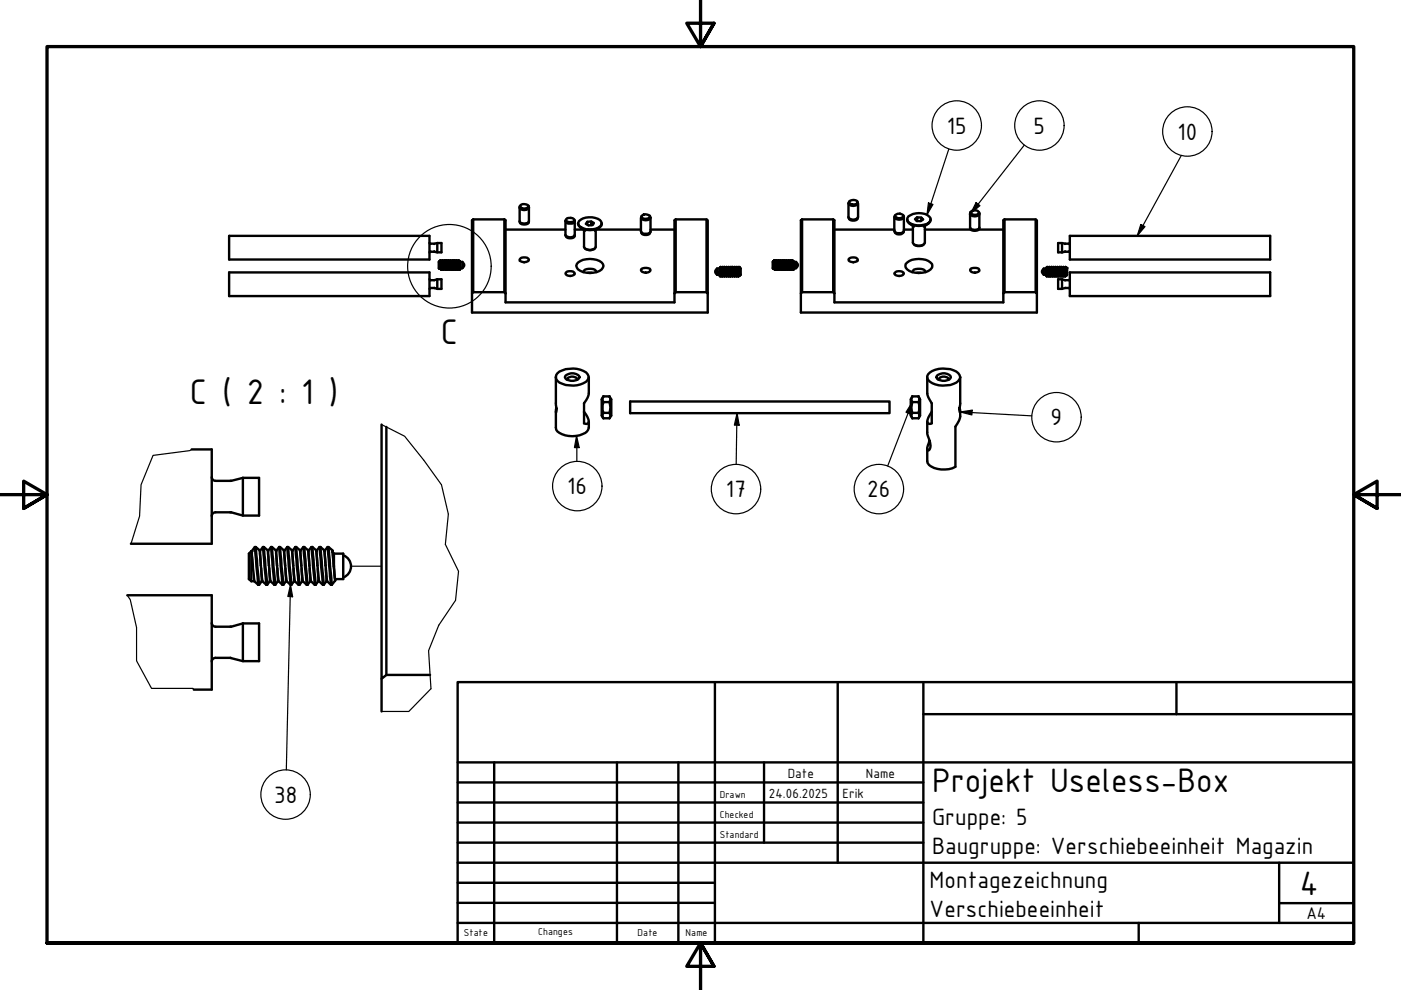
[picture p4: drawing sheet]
<svg xmlns="http://www.w3.org/2000/svg" width="297mm" height="210mm" viewBox="0 0 297 210" stroke-linecap="round" stroke-linejoin="round" font-family="sans-serif">
<!-- layer: Sichtbar (ISO) -->
<g fill="none" stroke="#000" stroke-width=".51">
<path d="M48.6 57.8h42.5v5h-42.5zM48.6 50h42.5v5h-42.5zM91.1 59.2l.1 .2h.9l.6-.2M91.1 51.5l.2 .2M91.3 53.3l-.2 .2M92 53.3h.1M92.1 59.4h-.1M92.1 51.7h-.1M92.7 59.2h.9v2h-.9l-.6-.1M92.7 51.5l-1.5 .2M92.7 51.5h.9v2l-2.4-.1M92.7 51.5v2"/>
<path d="M92.7 59.2v2M93.2 57h.1M93.2 55.4v1.6M93.2 55.4l-.2 .1v1.4l.2 .1M93.2 55.4h.1M93.2 55.4l.1 1.6M93.3 55.2l.2 2M93.3 55.2h.1M93.3 55.2l-.1 .2M93.3 57l.2 .2M93.4 55.2l.2 2M93.4 55.2l.2 .1"/>
<path d="M93.5 57.2h.1M93.6 55.4l.1 .8M93.7 56.2v.8M93.7 56.4v.6M93.7 57l-.1 .2M93.7 57l.3 .2M93.8 55.2l.2 2M93.8 55.2h.1M93.8 55.2l-.2 .2M93.9 55.2l.1 2M93.9 55.2l.1 .1M94 57.2h.1"/>
<path d="M94 55.4l.1 .8M94.1 56.4l.1 .6M94.1 56.2l.1 .8M94.2 57l.2 .2 .2-.2M94.2 57l-.2 .2M94.2 55.2l.2 2-.1-2M94.2 55.2h.1M94.2 55.2l-.2 .2M94.3 55.2l.2 .1M94.5 55.4l.1 .8M94.6 56.4v.6M94.6 56.2v.8"/>
<path d="M94.6 55.2l.2 2M94.6 55.2h.1M94.6 55.2l-.1 .2M94.6 57l.2 .2M94.7 55.2l.2 2M94.7 55.2l.2 .1M94.8 57.2h.1M94.9 55.4l.1 .8M95 56.4v.6M95 56.2l.1 .8M95 57h.1M95 57l-.1 .2"/>
<path d="M95.1 55.2l.1 2M95.1 55.2h.1M95.1 55.2l-.2 .2M95.1 57l.1 .2M95.1 55.2l.2 2M95.1 55.2l.2 .1M95.2 57.2h.1M95.3 55.4l.1 .8M95.4 56.2v.8M95.4 56.4v.6M95.4 57l-.1 .2M95.4 57l.3 .2"/>
<path d="M95.5 55.2l.2 2M95.5 55.2h.1M95.5 55.2l-.2 .2M95.6 55.2l.2 2M95.6 55.2l.2 .1M95.7 57.2h.1M95.8 55.4v.8M95.8 56.4l.1 .6M95.8 56.2l.1 .8M95.9 57l-.1 .2M95.9 57l.2 .2M95.9 55.2l.2 2"/>
<path d="M95.9 55.2h.1M95.9 55.2l-.1 .2M96 55.2l.1 2M96 55.2l.2 .1M96.1 57.2h.1M96.2 55.4l.1 .8M96.3 56.4v.6M96.3 56.2v.8M96.3 55.2l.2 2M96.3 55.2h.1M96.3 57l-.2 .2M96.3 55.2l-.1 .2"/>
<path d="M96.3 57l.2 .2M96.4 55.2l.2 2M96.4 55.2l.2 .1M96.5 57.2h.1M96.6 55.4l.1 .8M96.7 56.4v.6M96.7 56.2l.1 .8M96.7 57h.1M96.7 57l-.1 .2M96.8 55.2l.2 2M96.8 55.2h.1M96.8 55.2l-.2 .2"/>
<path d="M96.8 57l.2 .2M96.8 55.2l.2 .1M97 57.2h.1M97 55.4l.1 .8M97.1 56.2l.1 .8M97.2 56.4v.6M97.2 57l-.2 .2M97.2 57l.2 .2M97.2 55.2l.2 2M97.2 55.2l.3 .1M97.2 55.2l-.2 .2M97.3 55.2l.2 2"/>
<path d="M97.4 57.2h.1M97.5 55.5v.7M97.5 55.5v-.2l.1 1.7v-.1M97.5 55.5h.1M97.5 56.2l.1 .7M97.5 55.5h.5v1.4h-.4M97.6 57l-.1 .2M98 55.6a.6 .6 0 0 1 .4 .6 .6 .6 0 0 1-.4 .6M100.3 46.5v15.4l-.2 .3v4.1h50v-4.1M100.3 46.5h6.6M100.3 46.5l-.2 .2v15.5M106.9 46.5v15.4l.3 .3"/>
<path d="M106.9 46.5l.3 .2v17.4h35.8v-17.4l.3-.2M107.2 48.7h12.7M110.2 47a1.09 1.09 0 0 0 1.8 .4l.1-.4M110.2 44v2.9a1.21 1.21 0 0 0 1.9 0v-2.9M110.2 43.7v.2a.72 .72 0 0 0 .9 .6 .83 .83 0 0 0 1-.6v-.2M110.3 54.8a1.34 1.34 0 0 1 1.8 .2 1.26 1.26 0 0 1-1.9 .3zM110.3 43.6a1.31 1.31 0 0 1 1.8 .1 1.08 1.08 0 0 1-1.9 .1zM119.9 49.9a1.07 1.07 0 0 0 1 .6 1.07 1.07 0 0 0 1-.6M119.9 46.9v2.9a1.21 1.21 0 0 0 2 0v-2.9M120 57.8a1.34 1.34 0 0 1 1.9 .1 1.13 1.13 0 0 1-2 0zM120 46.6v.4a1.38 1.38 0 0 0 1.9 0l-.1-.4M120.1 46.5a1.22 1.22 0 0 1 1.7 .1 1.14 1.14 0 0 1-1.8 0z"/>
<path d="M121.9 48.7h1.7M122.6 55.7a4.5 4.5 0 0 1 5 0 1 1 0 0 1 .3 1 1 1 0 0 1-.8 .7 4.7 4.7 0 0 1-4.5-.3 .89 .89 0 0 1 0-1.4zM122.6 47.3a1.8 1.8 0 0 0 1.8 1.4 3.4 3.4 0 0 0 3.1-.8l.1-.6M122.7 46.9a3.6 3.6 0 0 1 4.7 .1l.2 .3a2.18 2.18 0 0 1-2.6 1.3 2.51 2.51 0 0 1-2.4-1.1zM123.1 48.2l1 .7M123.7 57.7a1.7 1.7 0 0 1 2.4-.5l.3 .5M123.8 48.8v3.6a1.52 1.52 0 0 0 2.5 0v-3.6M124.1 52.7l.1 .1a1.57 1.57 0 0 0 1.8-.1M124.5 47l-.3 .5 .6 .3 .9-.1 .2-.4-.6-.3v.7M124.7 57.8h.8M125.3 47h-.8v.6M126.5 48.7h9.4"/>
<path d="M127.1 48.2l-1 .7M135.9 46.2v2.9a1.27 1.27 0 0 0 2 0v-2.9M136 49.2a1.06 1.06 0 0 0 .9 .6 1.06 1.06 0 0 0 1-.6M136 57l.7-.2a1.1 1.1 0 0 1 1.2 .4 1.19 1.19 0 0 1-2 0zM136 45.8v.3a1.13 1.13 0 0 0 1.9 0l-.1-.3M136.1 45.7a1.33 1.33 0 0 1 1.7 .1v.2a1.3 1.3 0 0 1-1.8 .1zM137.9 48.7h5.1M143.3 46.5h6.5M143.3 46.5v15.4M149.8 46.5l.3 .2v15.5l-.3-.3zM152 57a.6 .6 0 0 0-.4 .6 .6 .6 0 0 0 .4 .6M152.5 56.9h-.5v1.4h.5"/>
<path d="M152.8 56.6a2.03 2.03 0 0 0-.1 2M152.8 56.6l-.1 .6v1.4l.1-2M152.8 56.6h.1M152.8 56.6l.2 .2M153 56.9l-.1 1.5zM153 56.8v1.6M153 58.4l.1 .2M153 58.4l-.3 .2M153.1 58.6l.1-2v2M153.1 58.6h.1M153.2 56.6l-.2 .2M153.2 56.6l.2 .2"/>
<path d="M153.4 58.4l.1 .2M153.4 58.4l-.2 .2M153.4 56.9v1.5zM153.4 56.8v1.6M153.5 58.6h.1M153.6 56.6l-.1 2M153.6 56.6h.1M153.6 56.6l-.2 .2M153.7 56.6l-.1 2M153.7 56.6l.2 .2M153.8 56.9v1.5zM153.8 58.4l.2 .2"/>
<path d="M153.8 58.4l-.2 .2M153.9 56.8l-.1 1.6M154 58.6h.1M154.1 56.6l-.1 2M154.1 56.6h.1M154.1 56.6l-.2 .2M154.1 56.6l-.1 .6 .1 1.4M154.1 56.6l.2 .2M154.2 56.9v1.5zM154.2 58.4l.2 .2M154.2 58.4l-.1 .2M154.3 56.8l-.1 1.6"/>
<path d="M154.5 56.6l-.1 .6v1.4l.2-2M154.5 56.6h.1M154.5 56.6l-.2 .2M154.6 56.6l.1 .2M154.7 56.9l-.1 1.5zM154.7 56.8v1.6M154.7 58.4l.1 .2M154.7 58.4l-.3 .2M154.8 58.6v-1.7l.1-.3v2M154.8 58.6h.1M154.9 56.6l-.2 .2M154.9 56.6l.2 .2"/>
<path d="M155.1 58.4l.2 .2M155.1 58.4l-.2 .2M155.1 56.9v1.5zM155.1 56.8v1.6M155.3 58.6h.1M155.3 56.6v2M155.3 56.6h.1M155.3 56.6l-.2 .2M155.4 56.6l-.1 2M155.4 56.6l.2 .2M155.5 56.9v1.5zM155.5 58.4l.2 .2"/>
<path d="M155.5 58.4l-.2 .2M155.6 56.8l-.1 1.6M155.7 58.6h.1M155.8 56.6l-.1 2M155.8 56.6h.1M155.8 56.6l-.2 .2M155.8 56.6l-.1 .6 .1 1.4M155.8 56.6l.2 .2M156 56.9v1.5zM156 58.4l.1 .2M156 58.4l-.2 .2M156 56.8v1.6"/>
<path d="M156.2 56.6l-.1 .6v1.4l.2-2M156.2 56.6h.1M156.2 56.6l-.2 .2M156.3 56.6l.1 .2M156.4 56.9l-.1 1.5zM156.4 56.8v1.6M156.4 58.4l.1 .2M156.4 58.4l-.3 .2M156.5 58.6v-1.7l.2-.3-.1 2M156.5 58.6h.1M156.6 56.6l-.2 .2M156.7 56.6l.3 .3v1.4l-.1 .1"/>
<path d="M156.8 58.4v-1.6l.1 1.6M156.8 58.4h.1M156.8 58.4l-.2 .2M164 57v-1.6l.1 1.6M164 57h.1M164.1 57l.2 .2M164.3 57.2l-.2-2 .2 2M164.3 57.2h.1M164.4 55.4l.1 .8M164.4 55.3l-.3-.1-.3 .3v1.4l.2 .1M164.5 56.4v.6M164.5 56.2v.8"/>
<path d="M164.5 57h.1M164.5 57l-.2 .2M164.5 55.2l.2 2M164.5 55.2h.1M164.5 55.2l-.1 .2M164.5 57l.2 .2M164.6 55.2l.2 2M164.6 55.2l.2 .1M164.7 57.2h.1M164.8 55.4v.8M164.8 56.2l.2 .8M164.9 56.4v.6"/>
<path d="M164.9 57h.1M164.9 57l-.1 .2M165 55.2l.2 2M165 55.2h.1M165 55.2l-.2 .2M165 57l.2 .2M165 55.2l.2 .1M165.2 57.2h.1M165.2 55.4l.1 .8M165.3 56.4l.1 .6M165.3 56.2l.1 .8M165.4 57l.2 .2 .2-.2"/>
<path d="M165.4 57l-.2 .2M165.4 55.2l.2 2-.1-2M165.4 55.2h.1M165.4 55.2l-.2 .2M165.5 55.2l.2 .1M165.7 55.4v.8M165.7 56.4l.1 .6M165.7 56.2l.1 .8M165.8 57l.2 .2M166 57.2l-.1-2 .2 2M166 57.2h.1M166.1 55.4l.1 .8"/>
<path d="M166.1 55.3l-.2-.1-.2 .2M166.2 56.4v.6M166.2 56.2v.8M166.2 57h.1M166.2 57l-.1 .2M166.2 55.2l.2 2M166.2 55.2h.1M166.2 55.2l-.1 .2M166.2 57l.2 .2M166.3 55.2l.2 2M166.3 55.2l.2 .1M166.4 57.2h.1"/>
<path d="M166.5 55.4l.1 .8M166.6 56.2l.1 .8M166.6 56.4v.6M166.6 57h.1M166.6 57l-.1 .2M166.7 55.2l.2 2M166.7 55.2h.1M166.7 55.2l-.2 .2M166.7 57l.2 .2M166.8 55.2l.1 2M166.8 55.2l.1 .1M166.9 57.2h.1"/>
<path d="M166.9 55.4l.1 .8M167 56.4l.1 .6M167 56.2l.1 .8M167.1 57l.2 .2 .2-.2M167.1 57l-.2 .2M167.1 55.2l.2 2-.1-2M167.1 55.2h.1M167.1 55.2l-.2 .2M167.2 55.2l.2 .1M167.4 55.4v.8M167.4 56.4l.1 .6M167.4 56.2l.1 .8"/>
<path d="M167.5 57l.2 .2M167.7 57.2l-.1-2 .2 2M167.7 57.2h.1M167.8 55.4l.1 .8M167.8 55.3l-.2-.1-.2 .2M167.9 56.4v.6M167.9 56.2l.1 .8M167.9 57h.1M167.9 57l-.1 .2M168 55.2l.1 2M168 55.2l.2 .1M168 55.2l-.2 .2"/>
<path d="M168 57l.1 .2M168 55.2l.2 2M168.1 57.2h.1M168.3 55.5v.7M168.3 55.5l-.1-.2 .2 1.7-.1-.1M168.3 55.5h.1M168.3 56.2v.7M168.3 55.5h.5v1.4h-.5M168.4 57l-.2 .2M168.8 55.6a.6 .6 0 0 1 .4 .6 .6 .6 0 0 1-.4 .6M170.1 46.5v15.4l-.3 .3v4.1h50v-4.1M170.1 46.5l-.3 .2v15.5"/>
<path d="M170.1 46.5h6.6M176.7 46.5v15.4l.2 .3M176.7 46.5l.2 .2v17.4h35.8v-17.4l.3-.2M176.9 48.7h12.7M179.9 46.1a1.07 1.07 0 0 0 1 .7 1.07 1.07 0 0 0 1-.7M179.9 43.2v2.8a1.19 1.19 0 0 0 2 0v-2.8M180 54.8a1.34 1.34 0 0 1 1.9 .2 .73 .73 0 0 1-1 .6 .87 .87 0 0 1-1-.6zM180 42.8l-.1 .3a1.13 1.13 0 0 0 2 0l-.1-.3M180 42.8a1.22 1.22 0 0 1 1.8 0v.2a1.3 1.3 0 0 1-1.8 0zM189.6 57.9a1.36 1.36 0 0 1 2 0 1.19 1.19 0 0 1-2 0zM189.6 46.1v2.8a1.27 1.27 0 0 0 2 0v-2.8M189.7 49.1a1.06 1.06 0 0 0 1 .6 1.06 1.06 0 0 0 .9-.6"/>
<path d="M189.7 45.7v.2a.72 .72 0 0 0 .9 .7 .83 .83 0 0 0 1-.7l-.1-.2M189.8 45.6a1.21 1.21 0 0 1 1.8 .2 1.1 1.1 0 0 1-1.9 0zM191.6 48.7h1.9M192.3 55.7a4.3 4.3 0 0 1 5.3 .3 1.73 1.73 0 0 1-2 1.8 3.5 3.5 0 0 1-3.6-1.1v-.7zM192.3 46.5a1.14 1.14 0 0 0 1.2 1.2 3.7 3.7 0 0 0 3.7-.7l.1-.5M192.6 45.9a3.6 3.6 0 0 1 4.7 .4 1.28 1.28 0 0 1-1.5 1.4 3.5 3.5 0 0 1-3.3-.8l-.2-.3zM192.8 47.4l1 .6M193.4 57.7a1.63 1.63 0 0 1 2.1-.6l.4 .1 .3 .5M193.5 47.9v3.6a1.59 1.59 0 0 0 2.6 0v-3.6M193.8 51.9l.8 .3 .8-.1 .4-.2M194.4 57.8h.8M194.4 46.1l-.4 .4 .3 .3 .9 .1 .5-.4-.4-.4v.7"/>
<path d="M195.3 46.1h-.9v.8M196.1 48.7h9.7M196.8 47.4l-1 .6M205.7 48.3a1.09 1.09 0 0 0 1.8 .4l.1-.4M205.7 45.3v2.9a.78 .78 0 0 0 1 .5 .75 .75 0 0 0 .9-.5v-2.9M205.7 45v.2a.93 .93 0 0 0 1.4 .6l.5-.3v-.5M205.8 57l.6-.2a.87 .87 0 0 1 1.2 .6 1.27 1.27 0 0 1-1.9-.2zM205.9 44.8a1.07 1.07 0 0 1 1.7 .3 1.09 1.09 0 0 1-1.9-.1zM207.5 48.7h5.2M213 46.5v15.4M213 46.5h6.6M219.6 46.5l.2 .2v15.5l-.2-.3z"/>
<path d="M221.3 57a.6 .6 0 0 0-.4 .6 .6 .6 0 0 0 .4 .6M221.7 56.9h-.4v1.4h.4M222 56.6l-.3 .6v1.2l.3 .2M222 56.6l-.1 2M222 56.6h.1M222.1 56.6l-.1 2M222.1 56.6l.1 .2M222.2 56.9v1.5zM222.2 58.4l.2 .2M222.2 58.4l-.2 .2M222.2 56.8v1.6M222.4 58.6h.1"/>
<path d="M222.4 56.6l-.1 .6 .1 1.4M222.4 56.6h.1M222.4 56.6l-.2 .2M222.5 56.6l-.1 .6v1.4M222.5 56.6l.1 .2M222.6 56.9v1.5zM222.6 58.4l.2 .2M222.6 58.4l-.2 .2M222.8 58.6h.1M222.9 56.6l-.1 2M222.9 56.6a2.03 2.03 0 0 0-.3 1.8M222.9 56.6h.1"/>
<path d="M222.9 56.6l.2 .2M223 58.4l.1-1.5v1.5M223 58.4h.1M223 58.4l-.2 .2M223.1 56.8l-.1 1.6M223.1 58.4l.1 .2M223.2 58.6h.1M223.3 56.6l-.1 2M223.3 56.6h.1M223.3 56.6l-.2 .2M223.3 56.6v2M223.3 56.6l.2 .2"/>
<path d="M223.5 56.9v1.5zM223.5 58.4l.1 .2M223.5 58.4l-.2 .2M223.5 56.8v.1M223.5 56.9v1.5M223.6 58.6h.1M223.7 56.6l-.1 2M223.7 56.6h.1M223.7 56.6l-.2 .2M223.8 56.6l-.2 .6 .1 1.4M223.8 56.6l.2 .2M223.9 56.9v1.5z"/>
<path d="M223.9 58.4l.2 .2M223.9 58.4l-.2 .2M224 56.8l-.1 1.6M224.1 58.6h.1M224.2 56.6l-.2 .6 .1 1.4M224.2 56.6h.1M224.2 56.6l-.2 .2M224.2 56.6l-.1 .6 .1 1.4M224.2 56.6l.1 .2M224.3 56.9v1.5zM224.3 58.4v-.2a2.05 2.05 0 0 1 .3-1.6l-.1 2M224.3 58.4l.2 .2"/>
<path d="M224.3 58.4l-.1 .2M224.5 58.6h.1M224.7 58.4l.1-1.5v1.5M224.7 58.4h.1M224.7 58.4l-.2 .2M224.8 56.8l-.1 1.6M224.8 56.8l-.1-.2-.2 .3v1.7M224.8 58.4l.1 .2M224.9 58.6h.1M225 56.6l-.1 2M225 56.6h.1M225 56.6l-.2 .2"/>
<path d="M225 56.6v2M225 56.6l.2 .2M225.2 56.9v1.5zM225.2 58.4l.2 .2M225.2 58.4l-.2 .2M225.2 51.5v2M225.2 59.2v2M225.2 56.8v.1M225.2 56.9v1.5M225.4 58.6h.1M225.4 56.6v2M225.4 56.6h.1"/>
<path d="M225.4 56.6l-.2 .2M225.5 56.6l-.1 .6v1.4M225.5 56.6l.2 .2M225.6 56.9v1.5zM225.6 58.4l.2 .2M225.6 58.4l-.2 .2M225.7 56.8l-.1 1.6M225.8 51.7h.1M225.8 51.7l-1.5-.2v2h.9M225.8 58.6h.1M225.8 53.4l-.6 .1M225.8 53.3h.1"/>
<path d="M225.9 56.6l-.2 .6 .1 1.4M225.9 56.6h.1M225.9 56.6l-.2 .2M225.9 51.7h.7M225.9 53.4h.7M225.9 56.6l-.1 .6 .1 1.4M225.9 56.6l.4 .3v1.4l-.2 .1M226.1 58.4l-.1-1.1 .1-.5v1.6M226.1 58.4h.1M226.1 58.4l-.2 .2M226.6 53.3l.2 .2M226.6 59.4l-2.3-.2v2h.9"/>
<path d="M226.8 59.2l-.2 .2M226.8 51.5l-.2 .2M226.8 50h42.5v5h-42.5zM226.8 57.8h42.5v5h-42.5zM92 61.1h.1M92.1 61.1h-.8l-.2 .2M100.3 61.9h6.6M117.9 80v5.9l.1 .7-.1 .8v-1M118.2 79.2a5.7 5.7 0 0 1 6.1-.2 1.27 1.27 0 0 1 .5 1.3 1.27 1.27 0 0 1-1.1 1 5.7 5.7 0 0 1-5.5-.6 1.15 1.15 0 0 1 0-1.5zM119.9 79.7a1.97 1.97 0 0 1 3 .3 1.94 1.94 0 0 1-3.1 0zM124.8 80v3.4a4.1 4.1 0 0 1-1 2.1v4.3l.5 .1 .5-.2a2.67 2.67 0 0 0-1-2.4M143.3 61.9h6.5"/>
<path d="M143.3 61.9l-.3 .3M170.1 61.9h6.6M196.6 80l.1 3.8 .8 1.7v4.3l-.3 .1-.5-.2a2.17 2.17 0 0 1 .5-1.8l.3-.6M197.2 79a5.4 5.4 0 0 1 6 .2 1.37 1.37 0 0 1 .2 1.4 1.37 1.37 0 0 1-1.2 .8 5.1 5.1 0 0 1-5.4-.8 1.07 1.07 0 0 1 .4-1.6zM198.6 79.7a1.97 1.97 0 0 1 3 .3 2.03 2.03 0 0 1-3 .2zM203.6 80v5.8l-.2 1.1 .1 .5v-1M213 61.9l-.3 .3M213 61.9h6.6M226.6 61.1l.2 .2M226.6 61.1l-1.4 .1M40.6 95.3h4.3v20h-17.2M80.9 90v53.9l1-.8h9.3"/>
<path d="M81.9 90.5v52.6M117.9 87.3v3.3a1.53 1.53 0 0 0 1.2 1.4 5.5 5.5 0 0 0 5.4-.5l.3-.9v-1.2M120.3 80.6v-.2a1.3 1.3 0 0 1 2.1 0l-.1 .2M128 84a1.05 1.05 0 0 0 0 1.3M128 85.3a3.5 3.5 0 0 0 0 2.2 .95 .95 0 0 0 0 1.2h1.2M128 84l-.4 .7v3.4l.3 .6M128 84h1.2M128 85.3h1.2M128 87.5h1.2M129.2 84a1.05 1.05 0 0 1 0 1.3 3.5 3.5 0 0 1 0 2.2 .95 .95 0 0 1 0 1.2M129.2 84l.4 .7v3.4l-.4 .6M133.6 85.1h55v2.5h-55z"/>
<path d="M193.4 84a1.05 1.05 0 0 0 0 1.3M193.4 85.3a3.5 3.5 0 0 0 0 2.2 .95 .95 0 0 0 0 1.2M193.4 88.7h1.4M193.4 84h1.4M193.4 85.3h1.4M193.4 87.5h1.4M193.4 84l-.3 .7v3.4l.3 .6M194.8 84l.1 .4-.1 .9 .1 3.1-.1 .3M194.8 84l.3 .7v3.4l-.3 .6M196.6 89.4v2.6l.5 1.4a1.94 1.94 0 0 1-.2 2.1h-.2a.93 .93 0 0 1 0-1l.3-1.1M199.1 80.6v-.2a1.23 1.23 0 0 1 2 0l-.1 .2M203.6 87.3a3.9 3.9 0 0 1-1 3.2v8.5a5.4 5.4 0 0 1-5.6-.4l-.4-.8v-2.6"/>
<path d="M44.9 101.2a.79 .79 0 0 0 .8 .8M45.7 108.6a.79 .79 0 0 0-.8 .8M45.7 108.6h3.3M51.5 101.3h3.4v8h-3.4l-2.5-.7M51.5 101.3a12.5 12.5 0 0 1-5.8 .7M51.5 101.3v8M53.3 116.9v6.3M53.3 116.9l-.5 .5v5.4l.5 .4M53.3 116.9h.1M53.3 116.9l.6 6.3M54 116l.7 8M54 116h.2"/>
<path d="M54 116l-.7 .9M54.2 116l.7 8M54.2 116l.9 .7M55.1 116.8v-.1l.2 3.2M55.1 116.8l.2 3.1M55.3 119.9l.3 3.3M55.8 116l.7 8M55.8 116h.1M55.8 116l-.7 .8M55.9 116l.7 8M55.9 116l.9 .7M56.8 116.8v-.1l.2 3.2"/>
<path d="M56.8 116.8l.2 3.1M57 119.9l.3 3.3M57.5 116l.7 8M57.5 116h.2M57.5 116l-.7 .8M57.7 116l.7 8M57.7 116l.8 .7M58.5 116.8v-.1l.2 3.2M58.5 116.8l.2 3.1M58.7 119.9l.4 3.3M59.2 116l.7 8M59.2 116h.2"/>
<path d="M59.2 116l-.7 .8M59.4 116l.7 8M59.4 116l.8 .7M60.3 116.8l-.1-.1 .3 3.2M60.3 116.8l.2 3.1M60.5 119.9l.3 3.3M60.9 116l.7 8M60.9 116h.2M60.9 116l-.6 .8M61.1 116l.7 8M61.1 116l.8 .7M62 116.8l-.1-.1 .3 3.2"/>
<path d="M62 116.8l.2 3.1M62.2 119.9l.3 3.3M62.6 116l.7 8M62.6 116h.2M62.6 116l-.6 .8M62.8 116l.7 8M62.8 116l.8 .7M63.7 116.8l-.1-.1 .3 3.2M63.9 119.9l.3 3.3M64.3 116l.7 8M64.3 116l-.7 .8 .3 3.1M64.3 116h.2"/>
<path d="M64.5 116l.7 8M64.5 116l.8 .7M65.4 116.8l-.1-.1 .3 3.2M65.6 119.9l.3 3.3M66 116l.7 8M66 116l-.7 .8 .3 3.1M66 116h.2M66.2 116l.7 8M66.2 116l.9 .7M67.1 116.8v-.1l.2 3.2M67.3 119.9l.3 3.3M67.8 116l.7 8"/>
<path d="M67.8 116l-.7 .8 .2 3.1M67.8 116h.1M67.9 116l.7 8M67.9 116l.9 .7M68.8 116.8v-.1l.2 3.2M69 119.9l.3 3.3M69.5 116l.7 8M69.5 116l-.7 .8 .2 3.1M69.5 116h.2l.8 .7M69.7 116l.7 8M70.5 117.1l.3 3.1M70.5 117.1v-.4l.6 6.4v-.3"/>
<path d="M70.5 117.1l.3 .3M70.8 117.4v2.8M70.8 117.4h2v5.4h-1.7M72.8 117.7a2.51 2.51 0 0 1 1.6 2.4 2.51 2.51 0 0 1-1.6 2.3M27 126.2h17.9v20h-3.8M44.9 132.1a.79 .79 0 0 0 .8 .8M45.7 139.5a.79 .79 0 0 0-.8 .8M45.7 139.5h3.3M49 132.9h-3.3M51.5 132.2h3.4v8h-3.4l-2.5-.7M51.5 132.2v8M51.5 132.2l-2.5 .7"/>
<path d="M53.3 123.2h.6M53.9 123.2l.8 .8M54.7 124h.2M55.4 120.7l.1 2.5M55.5 123.2h.1M55.5 123.2l-.6 .8M55.6 123.2l.9 .8M56.5 124h.1M57.1 120.7l.1 2.5M57.2 123.2h.1M57.2 123.2l-.6 .8M57.3 123.2l.9 .8"/>
<path d="M58.2 124h.2M58.8 120.7l.1 2.5M58.9 123.2h.2M58.9 123.2l-.5 .8M59.1 123.2l.8 .8M59.9 124h.2M60.5 120.7l.1 2.5M60.6 123.2h.2M60.6 123.2l-.5 .8M60.8 123.2l.8 .8M61.6 124h.2M62.2 120.7l.2 2.5"/>
<path d="M62.4 123.2h.1M62.4 123.2l-.6 .8M62.5 123.2l.8 .8M63.3 124h.2M63.9 120.7l.2 2.5M64.1 123.2h.1M64.1 123.2l-.6 .8M64.2 123.2l.8 .8M65 124h.2M65.7 120.7l.1 2.5M65.8 123.2h.1M65.8 123.2l-.6 .8"/>
<path d="M65.9 123.2l.8 .8M66.7 124h.2M67.4 120.7l.1 2.5M67.5 123.2h.1M67.5 123.2l-.6 .8M67.6 123.2l.9 .8M68.5 124h.1M69.1 120.7l.1 2.5M69.2 123.2h.1M69.2 123.2l-.6 .8M69.3 123.2l.9 .8M70.2 124h.2"/>
<path d="M70.8 120.2l.3 2.6M71.1 123.1l-.7 .9M80.9 143.9v6.9"/>
</g>
<g fill="#000">
<circle cx="93.2" cy="55.4" r=".25"/>
<circle cx="93.7" cy="57" r=".25"/>
<circle cx="94.2" cy="57" r=".25"/>
<circle cx="94.4" cy="57.2" r=".25"/>
<circle cx="94.6" cy="57" r=".25"/>
<circle cx="95.4" cy="57" r=".25"/>
<circle cx="95.9" cy="57" r=".25"/>
<circle cx="96.3" cy="57" r=".25"/>
<circle cx="97.2" cy="57" r=".25"/>
<circle cx="152.7" cy="58.6" r=".25"/>
<circle cx="153.2" cy="56.6" r=".25"/>
<circle cx="153.4" cy="58.4" r=".25"/>
<circle cx="153.8" cy="58.4" r=".25"/>
<circle cx="154.2" cy="58.4" r=".25"/>
<circle cx="154.4" cy="58.6" r=".25"/>
<circle cx="154.9" cy="56.6" r=".25"/>
<circle cx="155.1" cy="58.4" r=".25"/>
<circle cx="155.5" cy="58.4" r=".25"/>
<circle cx="156" cy="58.4" r=".25"/>
<circle cx="156.1" cy="58.6" r=".25"/>
<circle cx="156.7" cy="56.6" r=".25"/>
<circle cx="164" cy="55.4" r=".25"/>
<circle cx="164.1" cy="55.2" r=".25"/>
<circle cx="165.4" cy="57" r=".25"/>
<circle cx="165.6" cy="57.2" r=".25"/>
<circle cx="165.8" cy="57" r=".25"/>
<circle cx="165.9" cy="55.2" r=".25"/>
<circle cx="167.1" cy="57" r=".25"/>
<circle cx="167.3" cy="57.2" r=".25"/>
<circle cx="167.5" cy="57" r=".25"/>
<circle cx="167.6" cy="55.2" r=".25"/>
<circle cx="222.2" cy="58.4" r=".25"/>
<circle cx="222.6" cy="58.4" r=".25"/>
<circle cx="223.5" cy="58.4" r=".25"/>
<circle cx="223.9" cy="58.4" r=".25"/>
<circle cx="224.3" cy="58.4" r=".25"/>
<circle cx="224.6" cy="56.6" r=".25"/>
<circle cx="225.2" cy="58.4" r=".25"/>
<circle cx="225.6" cy="58.4" r=".25"/>
<circle cx="226.1" cy="56.8" r=".25"/>
<circle cx="53.3" cy="116.9" r=".25"/>
</g>
<!-- layer: Bruchlinie (ISO) -->
<path d="M40.6 95.3l-.3 .2-7.9 1.1-2.5 6.2-.3 6.6-1.9 5.9M80.9 90l4.9 2.5 4.1 5.1 3.7 5.2 1.5 6.2-.7 6.4 2.8 5.7-.6 6.2-3.6 5.3-2.1 5.4 .5 8-4.7 4.8h-5.8M27 126.2l.6 1 1.4 5.9v7l3.1 5.9h8.8l.2 .2" fill="none" stroke="#000" stroke-width=".25"/>
<!-- layer: Detailumgrenzung (ISO) -->
<circle cx="95.3" cy="56.5" r="8.9" fill="none" stroke="#000" stroke-width=".25"/>
<!-- layer: Border (ISO) -->
<path d="M148.5 -.1v10l-2.9-5h5.8l-2.9 5 2.9-5M0 104.9h10l-5-2.9v5.8l5-2.9-5 2.9M297 104.9h-10l5-2.9v5.8l-5-2.9 5 2.9M10 199.9v-190h277v190h-277h277M151.4 204.9l-2.9-5 2.9 5h-5.8l2.9-5v10" fill="none" stroke="#000" stroke-width=".7"/>
<!-- layer: Titel (ISO) -->
<g fill="none" stroke="#000" stroke-width=".51">
<path d="M97 144.6h190v55.3h-190zM151.6 144.6v55.3M177.6 144.6v38.3M195.8 151.4h91.2M195.8 144.6v55.3M249.4 144.6v6.8M97 165.9h98.8M97 170.2h98.8M97 174.4h98.8M97 178.7h98.8M97 161.6h190M104.8 161.6v38.3"/>
<path d="M130.8 161.6v38.3M143.8 161.6v38.3M162 161.6v17.1M97 195.7h190M97 182.9h190M97 187.2h54.6M97 191.4h54.6M241.4 195.7v4.2M271.2 191.5h15.8M271.2 182.9v12.8"/>
</g>
<!-- layer: Skizziergeometrie (ISO) -->
<path d="M74.4 120.1h6.5" fill="none" stroke="#000" stroke-width=".25"/>
<!-- layer: Symbol (ISO) -->
<g fill="none" stroke="#000" stroke-width=".25">
<path d="M201.2 31.6l-4.7 14M217.2 30.8l-11.4 14.4M250.4 33l-9.3 17M196.8 43l1 .3-1.3 2.3zM206.9 43l.9 .6-2 1.6zM241.9 47.6l.9 .4-1.7 2zM122.2 92.4l.6 2.5h-1zM122.2 92.4l.1 5.4M156.3 87.6l.4 2.5h-1zM156.3 87.6l-.2 10.9M193.4 85.3l-.4 2.5-.9-.4zM193.4 85.3l-5.2 13.5"/>
<path d="M203.6 87.3l2.5-.3v1zM203.6 87.3l15.2 .9M61.6 124l.4 2.5h-1zM61.6 124l-.9 39.2"/>
<circle cx="202.9" cy="26.6" r="5.2"/>
<circle cx="220.4" cy="26.6" r="5.2"/>
<circle cx="251.7" cy="27.9" r="5.2"/>
<circle cx="224" cy="88.5" r="5.2"/>
<circle cx="122.4" cy="103.1" r="5.2"/>
<circle cx="156.1" cy="103.7" r="5.2"/>
<circle cx="186.3" cy="103.7" r="5.2"/>
<circle cx="60.5" cy="168.5" r="5.2"/>
</g>
<path d="M196.8 43l1 .3-1.3 2.3zM206.9 43l.9 .6-2 1.6zM241.9 47.6l.9 .4-1.7 2zM122.2 92.4l.6 2.5h-1zM156.3 87.6l.4 2.5h-1zM193.4 85.3l-.4 2.5-.9-.4zM203.6 87.3l2.5-.3v1zM61.6 124l.4 2.5h-1z" fill="#000"/>
<g font-size="8.1">
<text x="93.5" y="73">C</text>
<text x="40.3" y="85.7">C ( 2 : 1 )</text>
</g>
<g font-size="7.7">
<text x="197.6" y="168">Projekt Useless-Box</text>
<text x="275.6" y="189.7">4</text>
</g>
<g font-size="5.4">
<text x="200.7" y="28.4">15</text>
<text x="219.1" y="28.4">5</text>
<text x="249.6" y="29.6">10</text>
<text x="222.8" y="90.2">9</text>
<text x="120.3" y="104.8">16</text>
<text x="153.9" y="105.4">17</text>
<text x="183.8" y="105.4">26</text>
<text x="58.1" y="170.2">38</text>
<text x="197.6" y="174.9">Gruppe: 5</text>
<text x="197.6" y="181.1">Baugruppe: Verschiebeeinheit Magazin</text>
<text x="197.1" y="188.2">Montagezeichnung</text>
<text x="197.1" y="194.5">Verschiebeeinheit</text>
</g>
<text font-size="3.9" x="277" y="194.9">A4</text>
<g font-size="3">
<text x="167" y="164.9">Date</text>
<text x="183.6" y="164.9">Name</text>
<text x="163" y="169.1">24.06.2025</text>
<text x="178.6" y="169.1">Erik</text>
</g>
<g font-size="2.3">
<text x="152.6" y="169.1">Drawn</text>
<text x="152.6" y="173.4">Checked</text>
<text x="152.6" y="177.6">Standard</text>
<text x="98.4" y="198.5">State</text>
<text x="114.1" y="198.3">Changes</text>
<text x="135.2" y="198.5">Date</text>
<text x="145.4" y="198.5">Name</text>
</g>
</svg>
